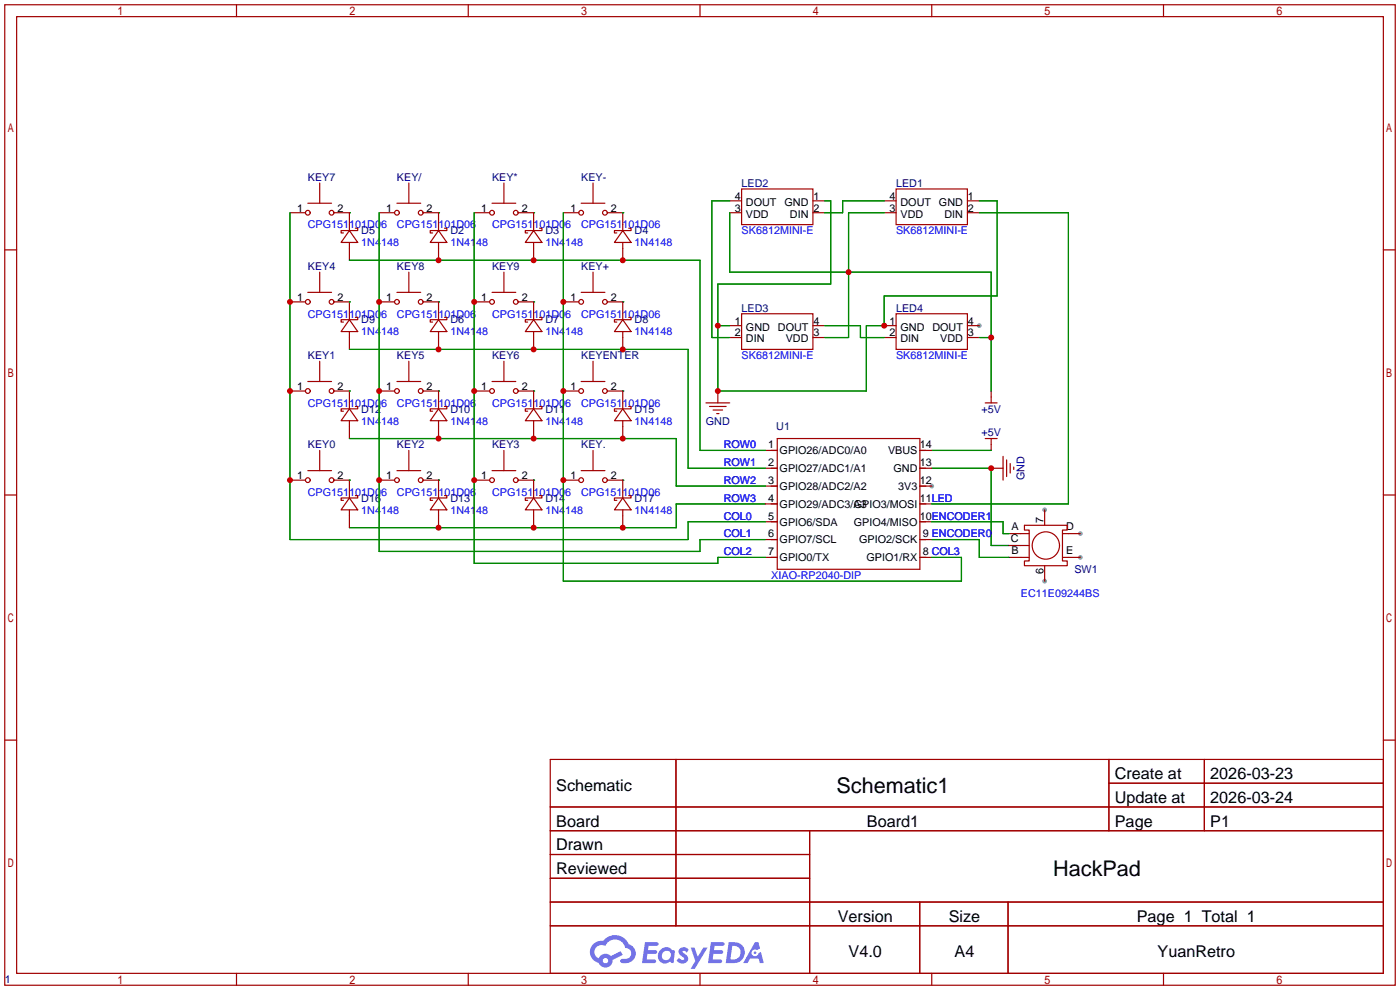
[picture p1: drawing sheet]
<svg xmlns="http://www.w3.org/2000/svg" width="299mm" height="212mm" viewBox="0 0 299 212" stroke-linecap="round" stroke-linejoin="round" font-family="sans-serif">
<g fill="#999">
<circle cx="199.1" cy="103.9" r=".51"/>
<circle cx="209.3" cy="69.6" r=".51"/>
<circle cx="223.3" cy="109" r=".51"/>
<circle cx="223.3" cy="124.2" r=".51"/>
<circle cx="230.9" cy="119.1" r=".51"/>
<circle cx="230.9" cy="114" r=".51"/>
</g>
<g fill="none" stroke="#a10000" stroke-width=".25">
<path d="M1 1h297.2v209.6h-297.2zM3.6 3.6h292.1v204.4h-292.1zM50.5 1v2.6M100.1 1v2.6M149.6 1v2.6M199.1 1v2.6M248.7 1v2.6M1 53.4h2.6M295.7 53.4h2.5M1 105.8h2.6M295.7 105.8h2.5M1 158.2h2.6"/>
<path d="M295.7 158.2h2.5M117.6 162.3h178.1v45.7h-178.1zM117.6 172.5h178.1M117.6 177.5h178.1M144.5 162.3v35.6M173 177.5v30.5M237 162.3v15.2M237 167.4h58.7M257.4 162.3v15.2M117.6 182.6h55.4M117.6 192.8h178.1M117.6 187.7h55.4"/>
<path d="M117.6 197.9h178.1M196.6 192.8v15.2M215.4 192.8v15.2M50.5 208v2.6M100.1 208v2.6M149.6 208v2.6M199.1 208v2.6M248.7 208v2.6"/>
</g>
<g fill="#5487ff">
<path d="M145.3 202.7a1.3 1.3 0 0 1 1.9 .3l-.4 .6a.54 .54 0 0 0-.9-.2l.1 .2a1.34 1.34 0 0 1 .9 1.8 1.47 1.47 0 0 1-2.3-.1l.5-.6 .8 .5a.31 .31 0 0 0 .4-.3 .31 .31 0 0 0-.3-.4 1.12 1.12 0 0 1-.7-1.8z"/>
<path d="M147.6 202.5h.9l.6 2 1.2-2h.9l-2.7 4.6h-.9l1-1.7z"/>
<path d="M137.8 201.4h1.7a1.31 1.31 0 0 1 1.2 .2 .4 .4 0 0 1-.3 .5l-1.8 .1-.1 .9h1.6a.4 .4 0 0 1 .4 .4 .4 .4 0 0 1-.5 .4h-1.6l-.2 1.2h1.4a.46 .46 0 0 1 .5 0 .46 .46 0 0 1 .1 .5l-.4 .2h-2.6z"/>
<path d="M151.9 201.4h1.7a1.32 1.32 0 0 1 1.2 .2 .39 .39 0 0 1-.3 .5l-1.8 .1-.1 .9h1.6a.4 .4 0 0 1 .4 .4 .4 .4 0 0 1-.4 .4h-1.7l-.2 1.2h1.4a.46 .46 0 0 1 .5 0 .46 .46 0 0 1 .1 .5l-.4 .2h-2.6z"/>
<path d="M161.3 201.4h.8l.3 1.3-.6 .4a.75 .75 0 0 0-1.1 .3 .75 .75 0 0 0 .5 1 .75 .75 0 0 0 .9-.7l.5-.2 .6 2.3h-.8l-.3-.9h-1.8l-.5 .9h-1z"/>
<path d="M155.7 201.4l-.6 4.4h1.5a2.27 2.27 0 0 0 2.6-2.2 2.27 2.27 0 0 0-2.7-2.2zM156.5 202.1a1.5 1.5 0 0 1 1.8 1.6 1.5 1.5 0 0 1-1.9 1.4h-.3z"/>
<path d="M141.2 203a1.6 1.6 0 0 0-.3 2.3 1.6 1.6 0 0 0 2.3 .2l.7 .3 .3-2.4-.1-.3-.5-.1a1.58 1.58 0 0 0-2.4 0zM141.8 203.5a.98 .98 0 0 1 1.6 .4 .98 .98 0 0 1-1.1 1.3 .94 .94 0 0 1-.9-.7 .94 .94 0 0 1 .4-1z"/>
<path d="M126.8 201.8a2.37 2.37 0 0 0 1.1 4 1.54 1.54 0 0 0 1.8 1 1.54 1.54 0 0 0 1.2-1.6l2.2-1.1-.5-.8-2 1a1.57 1.57 0 0 0-2.7 .5 1.5 1.5 0 0 1-.7-2.1 1.5 1.5 0 0 1 2.2-.5 2.23 2.23 0 0 1 2.3-1.4 2.23 2.23 0 0 1 2 1.8 1.16 1.16 0 0 1 1.2 1.1 1.16 1.16 0 0 1-1.1 1.2h-.7a.47 .47 0 0 0-.5 .4 .47 .47 0 0 0 .4 .5 2.17 2.17 0 0 0 2.5-.9 2.17 2.17 0 0 0-.3-2.7l-.8-.4a3.2 3.2 0 0 0-5.5-.7l-1.1 .1zM128.8 205.3a.6 .6 0 0 1 1.2 0 .6 .6 0 0 1-1.2 0z"/>
<circle cx="161.4" cy="203.6" r=".28"/>
</g>
<g fill="none" stroke="#a10000" stroke-width=".25">
<path d="M68.3 39.1v4.3M87.4 39.1v4.3M107.7 39.1v4.3M126.7 39.1v4.3M62 45.5h3.3M65.8 43.4h5.1M68.3 58.2v4.3M71.4 45.5h3.3v3.8M74.7 49.3l1.8 2.5h-3.6zM74.7 51.8v3.8M75.9 48.8h.6v.5h-3.6v.5h.5M81 45.5h3.3"/>
<path d="M84.8 43.4h5.1M87.4 58.2v4.3M90.4 45.5h3.3v3.8M93.7 49.3l1.8 2.5h-3.6zM93.7 51.8v3.8M95 48.8h.5v.5h-3.6v.5h.6M101.3 45.5h3.3M105.2 43.4h5M107.7 58.2v4.3M110.7 45.5h3.3v3.8M114 49.3l1.8 2.5h-3.5zM114 51.8v3.8"/>
<path d="M115.3 48.8h.5v.5h-3.5v.5h.5M120.4 45.5h3.3M124.2 43.4h5.1M126.7 58.2v4.3M129.8 45.5h3.3v3.8M133.1 49.3l1.8 2.5h-3.6zM133.1 51.8v3.8M134.4 48.8h.5v.5h-3.6v.5h.5M156 45.5h2.5M156 42.9h2.5M158.5 40.4h15.2v7.6h-15.2zM173.7 45.5h2.6"/>
<path d="M173.7 42.9h2.6M189 45.5h2.5M189 42.9h2.5M191.5 40.4h15.3v7.6h-15.3zM206.8 45.5h2.5M206.8 42.9h2.5M62 64.5h3.3M65.8 62.5h5.1M68.3 77.2v4.3M71.4 64.5h3.3v3.8M74.7 68.3l1.8 2.6h-3.6zM74.7 70.9v3.8"/>
<path d="M75.9 67.8h.6v.5h-3.6v.5h.5M81 64.5h3.3M84.8 62.5h5.1M87.4 77.2v4.3M90.4 64.5h3.3v3.8M93.7 68.3l1.8 2.6h-3.6zM93.7 70.9v3.8M95 67.8h.5v.5h-3.6v.5h.6M101.3 64.5h3.3M105.2 62.5h5M107.7 77.2v4.3M110.7 64.5h3.3v3.8"/>
<path d="M114 68.3l1.8 2.6h-3.5zM114 70.9v3.8M115.3 67.8h.5v.5h-3.5v.5h.5M120.4 64.5h3.3M124.2 62.5h5.1M126.7 77.2v4.3M129.8 64.5h3.3v3.8M133.1 68.3l1.8 2.6h-3.6zM133.1 70.9v3.8M134.4 67.8h.5v.5h-3.6v.5h.5M156 72.1h2.5M156 69.6h2.5"/>
<path d="M158.5 67.1h15.2v7.6h-15.2zM173.7 72.1h2.6M173.7 69.6h2.6M189 72.1h2.5M189 69.6h2.5M191.5 67.1h15.3v7.6h-15.3zM206.8 72.1h2.5M206.8 69.6h2.5M62 83.6h3.3M65.8 81.5h5.1M68.3 96.3v4.3M71.4 83.6h3.3v3.8"/>
<path d="M74.7 87.4l1.8 2.5h-3.6zM74.7 89.9v3.8M75.9 86.9h.6v.5h-3.6v.5h.5M81 83.6h3.3M84.8 81.5h5.1M87.4 96.3v4.3M90.4 83.6h3.3v3.8M93.7 87.4l1.8 2.5h-3.6zM93.7 89.9v3.8M95 86.9h.5v.5h-3.6v.5h.6M101.3 83.6h3.3M105.2 81.5h5"/>
<path d="M107.7 96.3v4.3M110.7 83.6h3.3v3.8M114 87.4l1.8 2.5h-3.5zM114 89.9v3.8M115.3 86.9h.5v.5h-3.5v.5h.5M120.4 83.6h3.3M124.2 81.5h5.1M126.7 96.3v4.3M129.8 83.6h3.3v3.8M133.1 87.4l1.8 2.5h-3.6zM133.1 89.9v3.8M134.4 86.9h.5v.5h-3.6v.5h.5"/>
<path d="M150.9 86.1h5.1M151.6 86.9h3.6M152.4 87.6h2M153.2 88.4h.5M153.4 83.6v2.5M163.6 96.3h2.5M166.1 93.7h30.5v28h-30.5zM196.6 96.3h2.5M210.6 93.7h2.5M210.6 86.1h2.5M211.8 83.6v2.5M211.8 93.7v2.6"/>
<path d="M214.4 97.5v5.1M215.1 98.3v3.6M215.9 99.1v2M216.7 99.8v.5M62 102.6h3.3M65.8 100.6h5.1M71.4 102.6h3.3v3.8M74.7 106.4l1.8 2.6h-3.6zM74.7 109v3.8M75.9 105.9h.6v.5h-3.6v.5h.5M81 102.6h3.3M84.8 100.6h5.1"/>
<path d="M90.4 102.6h3.3v3.8M93.7 106.4l1.8 2.6h-3.6zM93.7 109v3.8M95 105.9h.5v.5h-3.6v.5h.6M101.3 102.6h3.3M105.2 100.6h5M110.7 102.6h3.3v3.8M114 106.4l1.8 2.6h-3.5zM114 109v3.8M115.3 105.9h.5v.5h-3.5v.5h.5M120.4 102.6h3.3M124.2 100.6h5.1"/>
<path d="M129.8 102.6h3.3v3.8M133.1 106.4l1.8 2.6h-3.6zM133.1 109v3.8M134.4 105.9h.5v.5h-3.6v.5h.5M163.6 100.1h2.5M163.6 119.1h2.5M163.6 115.3h2.5M163.6 111.5h2.5M163.6 107.7h2.5M163.6 103.9h2.5M196.6 100.1h2.5M196.6 119.1h2.5"/>
<path d="M196.6 115.3h2.5M196.6 111.5h2.5M196.6 107.7h2.5M196.6 103.9h2.5M211.8 100.1h2.6M215.6 119.1h4.4M215.6 114h4.4M215.6 116.6h4.4M218.9 112.3h9.2v1h-1v6.6h1v1h-9.2v-1h1.1v-6.6h-1.1zM223.3 109v3.3M227.1 119.1h3.8M227.1 114h3.8"/>
<path d="M223.3 120.9v3.3"/>
<circle cx="65.8" cy="45.5" r=".51"/>
<circle cx="70.9" cy="45.5" r=".51"/>
<circle cx="84.8" cy="45.5" r=".51"/>
<circle cx="89.9" cy="45.5" r=".51"/>
<circle cx="105.2" cy="45.5" r=".51"/>
<circle cx="110.2" cy="45.5" r=".51"/>
<circle cx="124.2" cy="45.5" r=".51"/>
<circle cx="129.3" cy="45.5" r=".51"/>
<circle cx="65.8" cy="64.5" r=".51"/>
<circle cx="70.9" cy="64.5" r=".51"/>
<circle cx="84.8" cy="64.5" r=".51"/>
<circle cx="89.9" cy="64.5" r=".51"/>
<circle cx="105.2" cy="64.5" r=".51"/>
<circle cx="110.2" cy="64.5" r=".51"/>
<circle cx="124.2" cy="64.5" r=".51"/>
<circle cx="129.3" cy="64.5" r=".51"/>
<circle cx="65.8" cy="83.6" r=".51"/>
<circle cx="70.9" cy="83.6" r=".51"/>
<circle cx="84.8" cy="83.6" r=".51"/>
<circle cx="89.9" cy="83.6" r=".51"/>
<circle cx="105.2" cy="83.6" r=".51"/>
<circle cx="110.2" cy="83.6" r=".51"/>
<circle cx="124.2" cy="83.6" r=".51"/>
<circle cx="129.3" cy="83.6" r=".51"/>
<circle cx="65.8" cy="102.6" r=".51"/>
<circle cx="70.9" cy="102.6" r=".51"/>
<circle cx="84.8" cy="102.6" r=".51"/>
<circle cx="89.9" cy="102.6" r=".51"/>
<circle cx="105.2" cy="102.6" r=".51"/>
<circle cx="110.2" cy="102.6" r=".51"/>
<circle cx="124.2" cy="102.6" r=".51"/>
<circle cx="129.3" cy="102.6" r=".51"/>
<circle cx="223.5" cy="116.6" r="2.92"/>
</g>
<g fill="none" stroke="#008700" stroke-width=".25">
<path d="M62 45.5v69.8h85.1v-3.8h16.5M74.7 45.5h.1M74.7 55.6h74.9v40.7h14M81 45.5v72.4h68.6v-2.6h14M93.7 45.5h.1M101.3 45.5v74.9h52.1v-1.3h10.2M114 45.5h.1M120.4 45.5v78.7h85.1v-5.1h-6.4M133.1 45.5h.1M156 45.5v12.7h55.8v25.4M156 42.9h-3.9v29.2h3.9M176.3 42.9h1.2v17.8h-24.1v22.9h31.8v-14h3.8v-6.4h24.1v-20.3h-3.8"/>
<path d="M189 42.9h-8.9v2.6h-3.8M189 45.5h-7.6v26.6h-5.1M209.3 45.5h19v62.2h-29.2M74.7 64.5h.1M74.7 74.7h72.4v25.4h16.5M93.7 64.5h.1M114 64.5h.1M133.1 64.5h.1M153.4 69.6h2.6M176.3 69.6h7.6v2.5h5.1M209.3 72.1h2.5M74.7 83.6h.1"/>
<path d="M74.7 93.7h69.8v10.2h19.1M93.7 83.6h.1M114 83.6h.1M133.1 83.6h.1M199.1 96.3h12.7M74.7 102.6h.1M93.7 102.6h.1M114 102.6h.1M133.1 102.6h.1M163.6 107.7h-19.1v5.1h-69.8M199.1 100.1h12.7v16.5h3.8M199.1 115.3h10.2v3.8h6.3"/>
<path d="M199.1 111.5h15.3v2.5h1.2"/>
</g>
<g fill="#c00">
<circle cx="133.1" cy="112.8" r=".63"/>
<circle cx="114" cy="112.8" r=".63"/>
<circle cx="93.7" cy="112.8" r=".63"/>
<circle cx="211.8" cy="100.1" r=".63"/>
<circle cx="133.1" cy="55.6" r=".63"/>
<circle cx="114" cy="55.6" r=".63"/>
<circle cx="93.7" cy="55.6" r=".63"/>
<circle cx="133.1" cy="74.7" r=".63"/>
<circle cx="114" cy="74.7" r=".63"/>
<circle cx="93.7" cy="74.7" r=".63"/>
<circle cx="133.1" cy="93.7" r=".63"/>
<circle cx="114" cy="93.7" r=".63"/>
<circle cx="93.7" cy="93.7" r=".63"/>
<circle cx="62" cy="102.6" r=".63"/>
<circle cx="62" cy="83.6" r=".63"/>
<circle cx="62" cy="64.5" r=".63"/>
<circle cx="81" cy="64.5" r=".63"/>
<circle cx="81" cy="83.6" r=".63"/>
<circle cx="81" cy="102.6" r=".63"/>
<circle cx="101.3" cy="64.5" r=".63"/>
<circle cx="101.3" cy="83.6" r=".63"/>
<circle cx="101.3" cy="102.6" r=".63"/>
<circle cx="120.4" cy="64.5" r=".63"/>
<circle cx="120.4" cy="83.6" r=".63"/>
<circle cx="120.4" cy="102.6" r=".63"/>
<circle cx="153.4" cy="83.6" r=".63"/>
<circle cx="153.4" cy="69.6" r=".63"/>
<circle cx="189" cy="69.6" r=".63"/>
<circle cx="181.4" cy="58.2" r=".63"/>
<circle cx="211.8" cy="72.1" r=".63"/>
</g>
<g font-size="4.6">
<text x="178.8" y="169.4">Schematic1</text>
<text x="225.1" y="187.2">HackPad</text>
</g>
<g font-size="3.5">
<text x="238.3" y="166.5">Create at</text>
<text x="258.7" y="166.5">2026-03-23</text>
<text x="118.9" y="169.1">Schematic</text>
<text x="238.3" y="171.6">Update at</text>
<text x="258.7" y="171.6">2026-03-24</text>
<text x="118.9" y="176.7">Board</text>
<text x="185.3" y="176.7">Board1</text>
<text x="238.3" y="176.7">Page</text>
<text x="258.7" y="176.7">P1</text>
<text x="118.9" y="181.8">Drawn</text>
<text x="118.9" y="186.8">Reviewed</text>
<text x="179.1" y="197">Version</text>
<text x="202.8" y="197">Size</text>
<text x="243" y="197">Page 1 Total 1</text>
<text x="181.4" y="204.6">V4.0</text>
<text x="204" y="204.6">A4</text>
<text x="247.4" y="204.6">YuanRetro</text>
</g>
<g font-size="2.3" fill="#000080">
<text x="65.8" y="38.7">KEY7</text>
<text x="84.8" y="38.7">KEY/</text>
<text x="105.2" y="38.7">KEY*</text>
<text x="124.2" y="38.7">KEY-</text>
<text x="158.5" y="39.9">LED2</text>
<text x="191.5" y="39.9">LED1</text>
<text x="77.2" y="50.1">D5</text>
<text x="96.3" y="50.1">D2</text>
<text x="116.6" y="50.1">D3</text>
<text x="135.6" y="50.1">D4</text>
<text x="65.8" y="57.7">KEY4</text>
<text x="84.8" y="57.7">KEY8</text>
<text x="105.2" y="57.7">KEY9</text>
<text x="124.2" y="57.7">KEY+</text>
<text x="77.2" y="69.1">D9</text>
<text x="96.3" y="69.1">D6</text>
<text x="116.6" y="69.1">D7</text>
<text x="135.6" y="69.1">D8</text>
<text x="158.5" y="66.6">LED3</text>
<text x="191.5" y="66.6">LED4</text>
<text x="65.8" y="76.8">KEY1</text>
<text x="84.8" y="76.8">KEY5</text>
<text x="105.2" y="76.8">KEY6</text>
<text x="124.2" y="76.8">KEYENTER</text>
<text x="77.2" y="88.2">D12</text>
<text x="96.3" y="88.2">D10</text>
<text x="116.6" y="88.2">D11</text>
<text x="135.6" y="88.2">D15</text>
<text x="209.8" y="88.2">+5V</text>
<text x="65.8" y="95.8">KEY0</text>
<text x="84.8" y="95.8">KEY2</text>
<text x="105.2" y="95.8">KEY3</text>
<text x="124.2" y="95.8">KEY.</text>
<text x="150.9" y="90.7">GND</text>
<text x="165.9" y="92">U1</text>
<text x="209.8" y="93.3">+5V</text>
<text x="77.2" y="107.2">D16</text>
<text x="96.3" y="107.2">D13</text>
<text x="116.6" y="107.2">D14</text>
<text x="135.6" y="107.2">D17</text>
<text x="219" y="102.6" transform="rotate(-90 219 102.6)">GND</text>
<text x="229.6" y="122.5">SW1</text>
<text x="1" y="210.1">1</text>
</g>
<g font-size="2.3">
<text x="63.5" y="45.2">1</text>
<text x="72.1" y="45.2">2</text>
<text x="82.5" y="45.2">1</text>
<text x="91.2" y="45.2">2</text>
<text x="102.9" y="45.2">1</text>
<text x="111.5" y="45.2">2</text>
<text x="121.9" y="45.2">1</text>
<text x="130.6" y="45.2">2</text>
<text x="157.1" y="42.7">4</text>
<text x="157.1" y="45.2">3</text>
<text x="159.4" y="44">DOUT</text>
<text x="159.4" y="46.5">VDD</text>
<text x="167.7" y="44">GND</text>
<text x="168.8" y="46.5">DIN</text>
<text x="173.9" y="45.2">2</text>
<text x="173.9" y="42.7">1</text>
<text x="190.1" y="42.7">4</text>
<text x="190.1" y="45.2">3</text>
<text x="192.5" y="44">DOUT</text>
<text x="192.5" y="46.5">VDD</text>
<text x="200.7" y="44">GND</text>
<text x="201.8" y="46.5">DIN</text>
<text x="206.9" y="45.2">2</text>
<text x="206.9" y="42.7">1</text>
<text x="63.5" y="64.3">1</text>
<text x="72.1" y="64.3">2</text>
<text x="82.5" y="64.3">1</text>
<text x="91.2" y="64.3">2</text>
<text x="102.9" y="64.3">1</text>
<text x="111.5" y="64.3">2</text>
<text x="121.9" y="64.3">1</text>
<text x="130.6" y="64.3">2</text>
<text x="157.1" y="71.9">2</text>
<text x="157.1" y="69.4">1</text>
<text x="159.4" y="70.6">GND</text>
<text x="166.3" y="70.6">DOUT</text>
<text x="173.9" y="69.4">4</text>
<text x="173.9" y="71.9">3</text>
<text x="190.1" y="71.9">2</text>
<text x="190.1" y="69.4">1</text>
<text x="192.5" y="70.6">GND</text>
<text x="199.3" y="70.6">DOUT</text>
<text x="206.9" y="69.4">4</text>
<text x="206.9" y="71.9">3</text>
<text x="159.4" y="73.2">DIN</text>
<text x="167.9" y="73.2">VDD</text>
<text x="192.5" y="73.2">DIN</text>
<text x="200.9" y="73.2">VDD</text>
<text x="63.5" y="83.3">1</text>
<text x="72.1" y="83.3">2</text>
<text x="82.5" y="83.3">1</text>
<text x="91.2" y="83.3">2</text>
<text x="102.9" y="83.3">1</text>
<text x="111.5" y="83.3">2</text>
<text x="121.9" y="83.3">1</text>
<text x="130.6" y="83.3">2</text>
<text x="164.2" y="95.8">1</text>
<text x="196.6" y="95.8">14</text>
<text x="164.2" y="99.6">2</text>
<text x="166.6" y="97.1">GPIO26/ADC0/A0</text>
<text x="166.6" y="100.9">GPIO27/ADC1/A1</text>
<text x="189.8" y="97.1">VBUS</text>
<text x="191" y="100.9">GND</text>
<text x="196.6" y="99.6">13</text>
<text x="63.5" y="102.4">1</text>
<text x="72.1" y="102.4">2</text>
<text x="82.5" y="102.4">1</text>
<text x="91.2" y="102.4">2</text>
<text x="102.9" y="102.4">1</text>
<text x="111.5" y="102.4">2</text>
<text x="121.9" y="102.4">1</text>
<text x="130.6" y="102.4">2</text>
<text x="164.2" y="103.4">3</text>
<text x="164.2" y="107.2">4</text>
<text x="166.6" y="104.7">GPIO28/ADC2/A2</text>
<text x="192" y="104.7">3V3</text>
<text x="196.6" y="107.2">11LED</text>
<text x="196.6" y="103.4">12</text>
<text x="164.2" y="111">5</text>
<text x="166.6" y="108.5">GPIO29/ADC3/A3</text>
<text x="166.6" y="112.3">GPIO6/SDA</text>
<text x="182.5" y="112.3">GPIO4/MISO</text>
<text x="182.5" y="108.5">GPIO3/MOSI</text>
<text x="196.6" y="111">10ENCODER1</text>
<text x="216.2" y="113.3">A</text>
<text x="223" y="111.8" transform="rotate(-90 223 111.8)">7</text>
<text x="227.9" y="113.3">D</text>
<text x="164.2" y="114.9">6</text>
<text x="164.2" y="118.7">7</text>
<text x="166.6" y="116.1">GPIO7/SCL</text>
<text x="166.6" y="119.9">GPIO0/TX</text>
<text x="183.6" y="116.1">GPIO2/SCK</text>
<text x="185.2" y="119.9">GPIO1/RX</text>
<text x="197.2" y="118.7">8 COL3</text>
<text x="197.2" y="114.9">9 ENCODER0</text>
<text x="216" y="115.9">C</text>
<text x="216.2" y="118.4">B</text>
<text x="227.9" y="118.4">E</text>
<text x="223" y="122.7" transform="rotate(-90 223 122.7)">6</text>
</g>
<g font-size="2.3" fill="#00f">
<text x="65.8" y="48.8">CPG151101D06</text>
<text x="77.2" y="52.6">1N4148</text>
<text x="84.8" y="48.8">CPG151101D06</text>
<text x="96.3" y="52.6">1N4148</text>
<text x="105.2" y="48.8">CPG151101D06</text>
<text x="116.6" y="52.6">1N4148</text>
<text x="124.2" y="48.8">CPG151101D06</text>
<text x="135.6" y="52.6">1N4148</text>
<text x="158.5" y="50.1">SK6812MINI-E</text>
<text x="191.5" y="50.1">SK6812MINI-E</text>
<text x="65.8" y="67.9">CPG151101D06</text>
<text x="77.2" y="71.7">1N4148</text>
<text x="84.8" y="67.9">CPG151101D06</text>
<text x="96.3" y="71.7">1N4148</text>
<text x="105.2" y="67.9">CPG151101D06</text>
<text x="116.6" y="71.7">1N4148</text>
<text x="124.2" y="67.9">CPG151101D06</text>
<text x="135.6" y="71.7">1N4148</text>
<text x="158.5" y="76.8">SK6812MINI-E</text>
<text x="191.5" y="76.8">SK6812MINI-E</text>
<text x="65.8" y="86.9">CPG151101D06</text>
<text x="84.8" y="86.9">CPG151101D06</text>
<text x="105.2" y="86.9">CPG151101D06</text>
<text x="124.2" y="86.9">CPG151101D06</text>
<text x="77.2" y="90.7">1N4148</text>
<text x="96.3" y="90.7">1N4148</text>
<text x="116.6" y="90.7">1N4148</text>
<text x="135.6" y="90.7">1N4148</text>
<text x="154.7" y="95.8">ROW0</text>
<text x="154.7" y="99.6">ROW1</text>
<text x="65.8" y="106">CPG151101D06</text>
<text x="84.8" y="106">CPG151101D06</text>
<text x="105.2" y="106">CPG151101D06</text>
<text x="124.2" y="106">CPG151101D06</text>
<text x="154.7" y="107.2">ROW3</text>
<text x="154.7" y="103.4">ROW2</text>
<text x="77.2" y="109.8">1N4148</text>
<text x="96.3" y="109.8">1N4148</text>
<text x="116.6" y="109.8">1N4148</text>
<text x="135.6" y="109.8">1N4148</text>
<text x="154.7" y="111">COL0</text>
<text x="154.7" y="114.9">COL1</text>
<text x="154.7" y="118.7">COL2</text>
<text x="164.8" y="123.7">XIAO-RP2040-DIP</text>
<text x="218.2" y="127.6">EC11E09244BS</text>
</g>
</svg>
